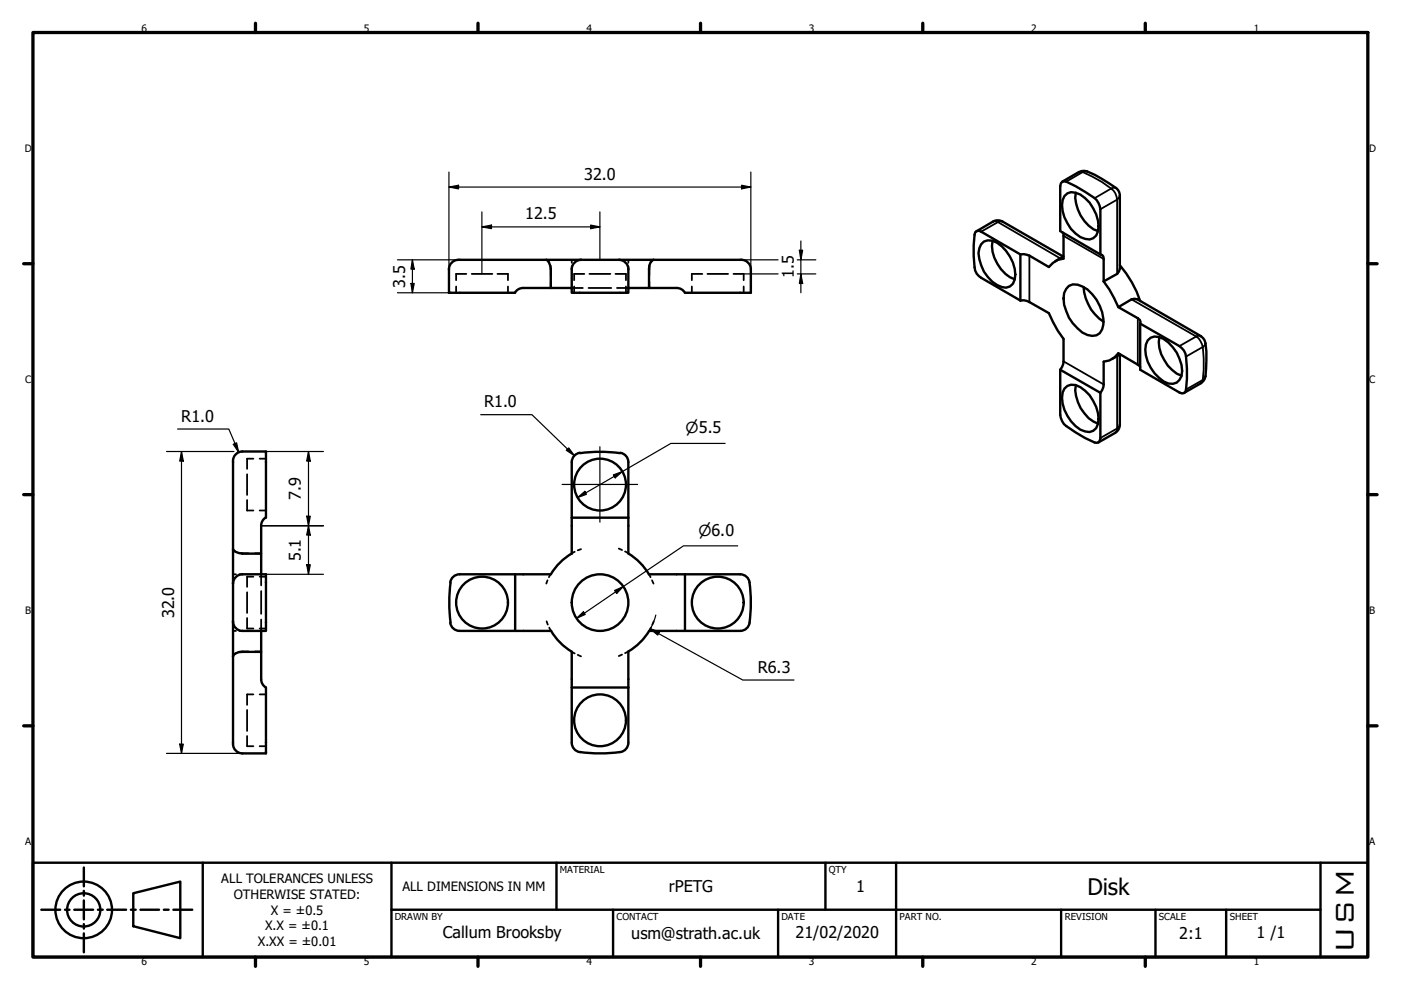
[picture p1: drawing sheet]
<svg xmlns="http://www.w3.org/2000/svg" width="297mm" height="210mm" viewBox="0 0 297 210" stroke-linecap="round" stroke-linejoin="round" font-family="sans-serif">
<!-- layer: Hidden (ISO) -->
<g fill="none" stroke="#000" stroke-width=".38">
<path d="M98.9 58.1h-2.2v1.3M100 58.1h4.4M105.5 58.1h2.2v1.3M115.9 55.1l.6 .5M116.7 56.3l.1 2.1M116.8 59.7v1.4M121.2 55.1v.6M121.2 56.4v.7M123.9 58.1h-2.2v1.3M125 58.1h4.4M130.5 58.1h2.2v1.3M133.2 55.1v.6"/>
<path d="M133.2 56.4v.7M137.7 59.7v1.4M137.7 56.3v2.1M138.6 55.1l-.3 .1-.3 .4M148.9 58.1h-2.2v1.3M150 58.1h4.4M155.5 58.1h2.2v1.3M96.7 60.7v1.4M107.7 60.7v1.4M121.2 61.1h2.4M121.7 60.7v1.4M124.8 61.1h4.8"/>
<path d="M130.8 61.1h2.4M132.7 60.7v1.4M146.7 60.7v1.4M157.7 60.7v1.4M53.7 97.3h-1.3v2.1M55.1 97.3h1.3M49.4 116.3l.5 .6M50.6 117.2l2.1 .1M52.4 100.6v4.3M52.4 106v2.2h1.3M54 117.3h1.4M55.1 108.2h1.3"/>
<path d="M121.9 117l-.7 .4M123.2 116.4l-.7 .3M131.2 116.3l.7 .3M132.5 116.9l.7 .4M49.4 121.8h.6M49.4 133.8h.6M49.9 138.5l-.4 .3-.1 .3M50.7 121.8h.7M50.7 133.8h.7M52.4 125.6v4.4M52.4 131v2.3h1.3M52.7 138.1l-2.1 .1"/>
<path d="M53.7 122.3h-1.3v2.1M54 138.1h1.4M55.1 133.3h1.3M55.1 122.3h1.3M55.4 121.8v2.3M55.4 125.3v4.8M55.4 131.4v2.4M115.9 131.7l.2 .7M116.1 123l-.3 .7M116.5 133.1l.3 .7M116.8 121.8l-.4 .6M121.2 138.2l.7 .3"/>
<path d="M122.5 138.8l.7 .4M131.9 138.8l-.7 .3M133.2 138.1l-.7 .4M137.6 121.8l.3 .6M138 133.1l-.3 .7M138.2 123l.4 .7M138.6 131.7l-.3 .7M52.4 150.5v4.5M52.4 156.1v2.1h1.3M53.7 147.2h-1.3v2.3M55.1 158.2h1.3M55.1 147.2h1.3"/>
</g>
<!-- layer: Visible (ISO) -->
<g fill="none" stroke="#000" stroke-width=".51">
<path d="M225.2 38.6l.9-.1a29.7 29.7 0 0 1 6.4 4l.7 1.2 .1 .7v9.5l-8.5-4.9v-9.5l.1-.6zM228.7 36.5l-3.5 2M230.5 36.4a24.5 24.5 0 0 1 6.6 4l.3 1.1M230.6 36.4l-1.1-.1-.7 .2M95.2 57.1a2 2 0 0 1 2-2h60a2 2 0 0 1 2 2M95.2 57.1v5h14M115.8 55.1a2.2 2.2 0 0 1 1 2v4M121.2 57.1v5h12v-5M123.2 55.1a2 2 0 0 0-2 2M131.2 55.1a2 2 0 0 1 2 2M138.6 55.1a1.9 1.9 0 0 0-1 2v4h5.8M159.2 57.1v5h-14a2 2 0 0 0-1.7-1"/>
<path d="M208 51.8a2.39 2.39 0 0 1 3.4-.3 8.3 8.3 0 0 1 3.7 7.8 2.03 2.03 0 0 1-2.7 1.6 8.1 8.1 0 0 1-4.9-7.2l.1-1.1zM210.4 51.1a7.9 7.9 0 0 0 4.7 8.1M210.6 47a2 2 0 0 1 2 0l12.8 7.4M210.6 47l-3.6 2.1M216.3 53.9l-8.3-4.8-.5-.2-.4 .1-.3 .2a23.4 23.4 0 0 0 0 8.2l.3 .6 .9 .9 8.3 4.8M216.3 53.9v9.8M225.3 49.3l.2 .3v5.2l-1.2 .3-1 .6-.9 .9-4.2-2.4-1.2-.3h-.7M225.5 54.3l-1.8 1.1M225.7 41.6l.6-.6a3.5 3.5 0 0 1 3.8 1 7.9 7.9 0 0 1 2.7 7.1 2.03 2.03 0 0 1-2.7 1.5 7.7 7.7 0 0 1-4.9-7.1l.1-1zM228.1 40.9a7.9 7.9 0 0 0 4.7 8.1M233.3 53.9l.4 .2 .2 .3 .1 .5v4.8M234 59.7l1.2 1.7 1.9 3.7"/>
<path d="M237.4 41.5v15.5l-.5 1.1-2.9 1.6M237.4 56.2a22.8 22.8 0 0 1 4.3 7.7M110.9 61.1a2 2 0 0 0-1.7 1M110.9 61.1h10.3M133.2 61.1h4.4M216.3 63.7l1.4 .1 4.7 2.6 1.9 3.7 1.2 1.8v4.7l-.1 .6-.6 1.2M224.8 78.4v9.6a3.4 3.4 0 0 0 1.3 2.3 21.1 21.1 0 0 0 6.4 3.6l.4-.1 .3-.4 .1-.5v-9.6M224.8 78.4l8.5 4.9M226.6 60.6a3.6 3.6 0 0 1 4 .8 9.4 9.4 0 0 1 3.3 7.4 2.35 2.35 0 0 1-3.3 2.2 8.7 8.7 0 0 1-5-8.9l.5-.9zM229.7 60.9a9.7 9.7 0 0 0 4.3 7.3M237.4 75.2v14.8M237.5 75.2l-1.7 .9"/>
<path d="M241.7 68.6l8.4 4.8a3 3 0 0 1 1.4 2.2 24.2 24.2 0 0 1-.2 7.5l-.3 .2-.4 .1-.5-.2-8.4-4.8zM241.7 68.6v-.7l-.5-.4-4.1-2.4 2.8-1.6 .6-.2 .7 .2 13.4 7.8M241.7 77.8l-.5-.5-4.1-2.4-.8 .9-1.1 .6-1.2 .3v4.8l-.1 .6-.6 1.2M243.3 72.2a2.42 2.42 0 0 1 3.4-.3 8.2 8.2 0 0 1 3.8 7.8 2.32 2.32 0 0 1-3.8 1.2 8.3 8.3 0 0 1-3.7-7.8zM245.8 71.5a8.1 8.1 0 0 0 4.7 8.2M254.6 71.3l.6 .5a4.1 4.1 0 0 1 .6 2.8l-.1 3.5a3.6 3.6 0 0 1-.6 2.7l-.5 .4M51.4 95.7h5v14.1M51.4 95.7a2 2 0 0 0-2 2v60.1M123 96a2 2 0 0 0-1.8 2v19.4M123 96.1a32 32 0 0 1 8.5 0M131.5 96a2 2 0 0 1 1.7 2v19.3M225.7 82.4a2.39 2.39 0 0 1 3.3-.3 8.3 8.3 0 0 1 3.8 7.8 2.03 2.03 0 0 1-2.7 1.6 7.2 7.2 0 0 1-4.4-4.6 5.2 5.2 0 0 1 0-4.5z"/>
<path d="M228.1 81.7a7.9 7.9 0 0 0 4.7 8.1M237.4 90a2 2 0 0 1-1 1.8l-3.5 2M254.6 81.3l-3.5 2M55.4 117.4v4.4M56.4 109.7a2 2 0 0 0-1 1.8v5.9h-4a2.2 2.2 0 0 1-2-1M121.2 109.8h12M121.2 117.3a12.4 12.4 0 0 0-4.4 4.4M133.2 117.3a12.6 12.6 0 0 1 4.4 4.5h19.3M49.4 131.8a2 2 0 0 0 2 2M51.4 121.8h5v12h-5M51.4 121.8a2 2 0 0 0-2 2M55.4 138.2h-4a1.9 1.9 0 0 0-2 1"/>
<path d="M55.4 133.8v10.2a2 2 0 0 0 1 1.8v13.9h-5M95.5 132a2 2 0 0 0 1.9 1.8M95.5 123.5a32 32 0 0 0 0 8.5M97.4 121.8a2 2 0 0 0-1.9 1.7M97.5 133.8h19.3M97.5 121.8h19.3M109.2 121.8v12M116.8 133.7a12.5 12.5 0 0 0 4.4 4.5M121.2 138.2v19.3a2 2 0 0 0 1.8 2M137.6 133.7a12.9 12.9 0 0 1-4.4 4.4v19.4a2 2 0 0 1-1.7 2M137.7 133.8h19.2M145.2 121.8v12"/>
<path d="M156.9 121.8a1.97 1.97 0 0 1 2 1.7 29.9 29.9 0 0 1-.1 9 2 2 0 0 1-1.9 1.3M49.4 157.7a2 2 0 0 0 2 2M121.2 145.8h12M123 159.5a32 32 0 0 0 8.5 0"/>
<circle cx="127.2" cy="102.7" r="5.5"/>
<circle cx="102.2" cy="127.8" r="5.5"/>
<circle cx="127.2" cy="127.8" r="6"/>
<circle cx="152.2" cy="127.8" r="5.5"/>
<circle cx="127.2" cy="152.7" r="5.5"/>
</g>
<!-- layer: Visible Narrow (ISO) -->
<g fill="none" stroke="#000" stroke-width=".38">
<path d="M226.1 38.5l3.5-2 4 2.1 2 1.4M230.5 36.4l-1.8 .1M235.6 40a3.1 3.1 0 0 1 1.3 2.3l.5-.8M235.6 40l-3.5 2M236.6 39.8h-.4l-.6 .2M208 49.1l3.6-2 13.2 7.7M210.6 47l.4-.1 .6 .2 .5-.2 .4 .1M218.2 54.2v9.8M225.5 50l8.5 4.9M233.3 44.4l3.6-2.1v15.8M225.5 76.6l8.5 4.9M236.9 75.5v15.3"/>
<path d="M239.9 63.5l13.7 7.8M241.2 67.5v9.8M253.6 71.3a3.6 3.6 0 0 1 1.4 2.3M253.6 71.3l-3.5 2.1M254.6 71.3l-.5-.1-.5 .1M255 73.6l.2 2.4-.2 4.6M255 73.6l-3.5 2M255.6 79.8l-.2 .4-.4 .4M255.6 72.8l-.1 .4-.5 .4M236.9 90.8l-.2 .6-.3 .4M236.9 90.8l-3.6 2.1M237.4 90l-.5 .8"/>
<path d="M255 80.6l-.4 .7M255 80.6l-3.5 2"/>
</g>
<!-- layer: Border (ISO) -->
<g fill="none" stroke="#000" stroke-width=".7">
<path d="M7 6.9h283v196h-283zM54.2 4.9v2M101.3 4.9v2M148.5 4.9v2M195.6 4.9v2M242.8 4.9v2M5 55.9h2M290 55.9h2M5 104.9h2M290 104.9h2M5 153.9h2M290 153.9h2"/>
<path d="M54.2 202.9v2M101.3 202.9v2M148.5 202.9v2M195.6 202.9v2M242.8 202.9v2"/>
</g>
<!-- layer: Title (ISO) -->
<g fill="none" stroke="#000" stroke-width=".51">
<path d="M7 182.9h283v20h-283zM8.8 192.9h4M13.8 192.9h.9M15.7 192.9h4M17.8 183.9v4M17.8 188.9v1M17.8 190.9v4M17.8 195.9v1M17.8 197.9v4M20.8 192.9h1M22.7 192.9h4M27.7 192.9h1.1"/>
<path d="M28.3 189.4l9.9-2.5v12l-9.9-2.5zM29.8 192.9h3.9M34.7 192.9h1.1M36.8 192.9h4M43 182.9v20M83 192.9h197M83 182.9v20M118 182.9v10M130 192.9v10M165 192.9v10M175 182.9v10M190 182.9v20"/>
<path d="M225 192.9v10M245 192.9v10M260 192.9v10M280 182.9v20"/>
<circle cx="17.7" cy="192.9" r="6"/>
<circle cx="17.7" cy="192.9" r="3.5"/>
</g>
<!-- layer: Dimension (ISO) -->
<g fill="none" stroke="#000" stroke-width=".25">
<path d="M95.2 39.7l2-.4v.7zM95.2 39.7h64M95.2 36.5v20.6M157.2 39.3l2 .4-2 .3zM159.2 36.5v20.6M84.3 55.1h13.2M87.4 55.1l.4 2h-.7zM87.4 55.1v7M102.2 48.1l2-.4v.8zM102.2 48.1h25M102.2 44.9v13.2M125.2 47.7l2 .4-2 .4z"/>
<path d="M127.2 44.9v10.2M156.9 55.1h8.1M157.7 58.1h7.3M169 55.1h4M169 58.1h4M169.5 53.1h.7l-.4 2zM169.8 58.1l.4 2h-.7zM169.8 51.1v11M84.3 62.1h13.2M87.1 60.1h.7l-.4 2zM35.3 95.7h14.3M37.7 91h10.8l2.1 4.9"/>
<path d="M38.5 95.7l.4 2.1h-.8zM38.5 95.7v64M49.5 94.2l.7-.3 .4 2zM50.7 95.7h.7M56.4 95.7h12.2M65.4 95.7l.4 2.1h-.8zM65.4 95.7v26.1M101.9 87.9h10.9l9 8.7M120.6 95l1.2 1.6-1.7-1.1zM153.7 94h-11.5l-19.8 11.5M55.4 111.5h13.2M65 109.4h.8l-.4 2.1z"/>
<path d="M65 119.7h.8l-.4 2.1zM65.4 111.5l.4 1.9h-.8zM122.4 105.5l1.6-1.3 .3 .6zM130 100.7l2-.7-1.6 1.3zM156.4 115.7h-11.5l-22.7 15.4M56.4 121.8h12.2M122.2 131.1l1.5-1.4 .4 .6zM130.3 125.2l1.8-.8-1.4 1.4zM137.9 133.3l1.9 .7-.4 .7zM137.9 133.3l19.6 10.9h10.8M139 130.4l-.5 1.7-.9 1.6M35.3 159.7h16.1"/>
<path d="M38.1 157.8h.8l-.4 1.9z"/>
</g>
<g fill="#000">
<path d="M95.2 39.7l2-.4v.7z" fill-rule="evenodd"/>
<path d="M87.4 55.1l.4 2h-.7z" fill-rule="evenodd"/>
<path d="M102.2 48.1l2-.4v.8z" fill-rule="evenodd"/>
<path d="M125.2 47.7l2 .4-2 .4z" fill-rule="evenodd"/>
<path d="M157.2 39.3l2 .4-2 .3z" fill-rule="evenodd"/>
<path d="M169.5 53.1h.7l-.4 2z" fill-rule="evenodd"/>
<path d="M87.1 60.1h.7l-.4 2z" fill-rule="evenodd"/>
<path d="M169.8 58.1l.4 2h-.7z" fill-rule="evenodd"/>
<path d="M38.5 95.7l.4 2.1h-.8z" fill-rule="evenodd"/>
<path d="M49.5 94.2l.7-.3 .4 2z" fill-rule="evenodd"/>
<path d="M65.4 95.7l.4 2.1h-.8z" fill-rule="evenodd"/>
<path d="M120.6 95l1.2 1.6-1.7-1.1z" fill-rule="evenodd"/>
<path d="M65 109.4h.8l-.4 2.1z" fill-rule="evenodd"/>
<path d="M65 119.7h.8l-.4 2.1z" fill-rule="evenodd"/>
<path d="M65.4 111.5l.4 1.9h-.8z" fill-rule="evenodd"/>
<path d="M122.4 105.5l1.6-1.3 .3 .6z" fill-rule="evenodd"/>
<path d="M130 100.7l2-.7-1.6 1.3z" fill-rule="evenodd"/>
<path d="M122.2 131.1l1.5-1.4 .4 .6z" fill-rule="evenodd"/>
<path d="M130.3 125.2l1.8-.8-1.4 1.4z" fill-rule="evenodd"/>
<path d="M137.9 133.3l1.9 .7-.4 .7z" fill-rule="evenodd"/>
<path d="M38.1 157.8h.8l-.4 1.9z" fill-rule="evenodd"/>
</g>
<!-- layer: Center Mark (ISO) -->
<path d="M127.2 94.7v16M119.2 102.7h16" fill="none" stroke="#000" stroke-width=".25"/>
<text font-size="7.3" x="287" y="202.1" transform="rotate(-90 287 202.1)">USM</text>
<text font-size="4.8" x="230.6" y="189.7">Disk</text>
<g font-size="3.4">
<text x="123.9" y="38.1">32.0</text>
<text x="111.4" y="46.5">12.5</text>
<text x="168.3" y="59" transform="rotate(-90 168.3 59)">1.5</text>
<text x="85.9" y="61" transform="rotate(-90 85.9 61)">3.5</text>
<text x="38.4" y="89.4">R1.0</text>
<text x="102.7" y="86.3">R1.0</text>
<text x="63.8" y="106" transform="rotate(-90 63.8 106)">7.9</text>
<text x="63.8" y="119" transform="rotate(-90 63.8 119)">5.1</text>
<text x="36.9" y="131.1" transform="rotate(-90 36.9 131.1)">32.0</text>
<text x="160.7" y="142.6">R6.3</text>
<text x="141.8" y="189.1">rPETG</text>
<text x="181.5" y="189.1">1</text>
<text x="93.9" y="198.9">Callum Brooksby</text>
<text x="133.8" y="199">usm@strath.ac.uk</text>
<text x="168.7" y="198.9">21/02/2020</text>
<text x="250" y="199.2">2:1</text>
<text x="266.4" y="198.9">1 /1</text>
</g>
<g font-size="3.2">
<text x="145.4" y="91.9">⌀5.5</text>
<text x="148.1" y="113.6">⌀6.0</text>
</g>
<g font-size="2.7">
<text x="46.9" y="187.3">ALL TOLERANCES UNLESS</text>
<text x="49.6" y="190.6">OTHERWISE STATED:</text>
<text x="85.3" y="188.9">ALL DIMENSIONS IN MM</text>
<text x="56.2" y="197.2">X.X = ±0.1</text>
<text x="57.4" y="193.9">X = ±0.5</text>
<text x="54.7" y="200.5">X.XX = ±0.01</text>
</g>
<g font-size="2.2">
<text x="30" y="6.7">6</text>
<text x="77.2" y="6.7">5</text>
<text x="124.3" y="6.7">4</text>
<text x="171.5" y="6.7">3</text>
<text x="218.6" y="6.7">2</text>
<text x="265.8" y="6.7">1</text>
<text x="5.3" y="32.2">D</text>
<text x="290.3" y="32.2">D</text>
<text x="5.3" y="81.2">C</text>
<text x="290.3" y="81.2">C</text>
<text x="5.3" y="130.2">B</text>
<text x="290.3" y="130.2">B</text>
<text x="5.3" y="179.2">A</text>
<text x="290.3" y="179.2">A</text>
<text x="30" y="204.7">6</text>
<text x="77.2" y="204.7">5</text>
<text x="124.3" y="204.7">4</text>
<text x="171.5" y="204.7">3</text>
<text x="218.6" y="204.7">2</text>
<text x="265.8" y="204.7">1</text>
</g>
<g font-size="2">
<text x="118.7" y="185.1">MATERIAL</text>
<text x="175.7" y="185.1">QTY</text>
<text x="83.7" y="195.1">DRAWN BY</text>
<text x="130.7" y="195.1">CONTACT</text>
<text x="165.7" y="195.1">DATE</text>
<text x="190.7" y="195.1">PART NO.</text>
<text x="225.7" y="195">REVISION</text>
<text x="245.7" y="195.1">SCALE</text>
<text x="260.7" y="195.1">SHEET</text>
</g>
</svg>
